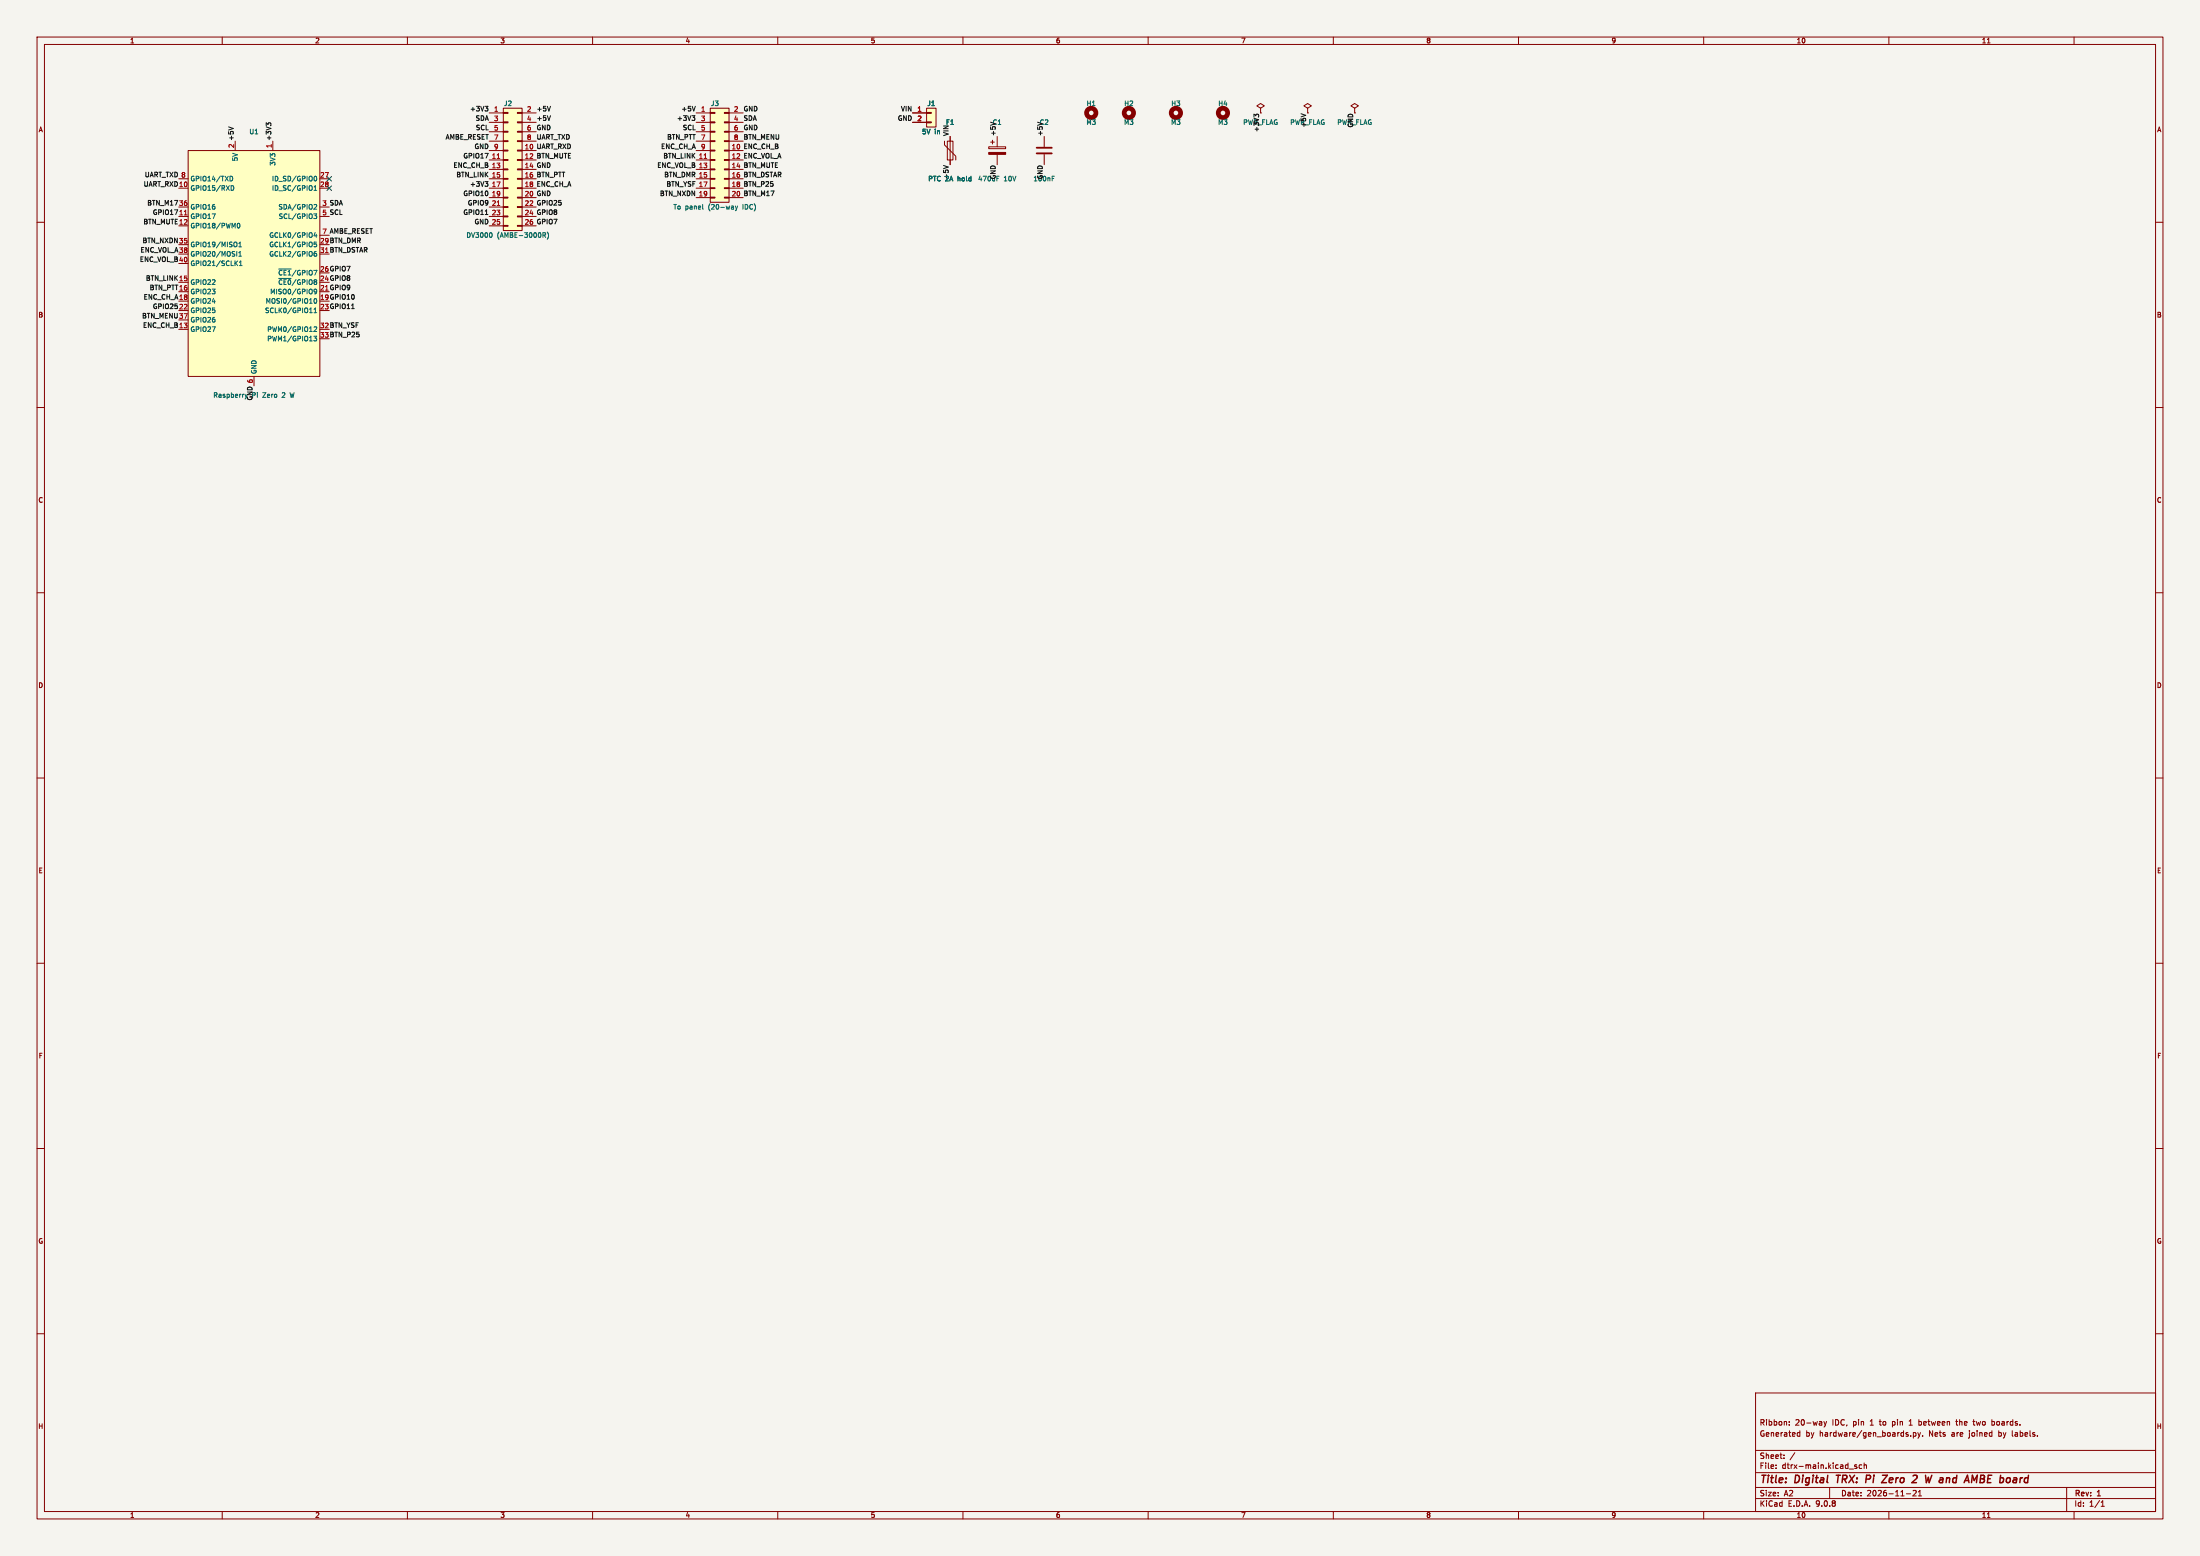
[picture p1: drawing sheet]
<svg xmlns="http://www.w3.org/2000/svg" width="594mm" height="420mm" viewBox="0 0 594 420" stroke-linecap="round" stroke-linejoin="round" font-family="sans-serif">
<path d="M0 0h594v420h-594z" fill="#f5f4ef" stroke="#f5f4ef" stroke-width=".27"/>
<g fill="none" stroke="#840000" stroke-width=".27">
<path d="M10 10h574v400h-574zM12 12h570v396h-570zM60 10v2M110 10v2M160 10v2M210 10v2M260 10v2M310 10v2M360 10v2M410 10v2M460 10v2M510 10v2"/>
<path d="M536.6 11.6h.7M560 10v2M365.8 29.2l1-.6-1-.7-1.1 .7 1.1 .6v1.3M10 60h2M582 60h2M10 110h2M582 110h2M10 160h2M582 160h2M10 210h2M582 210h2M10 260h2"/>
<path d="M582 260h2M10 310h2M582 310h2M10 360h2M474 376h108v32h-108zM582 360h2M474 397.5h108M474 391.5h108M479.5 396.2v.2M479.5 395.4v.2M481.7 393.5v.2M481.7 392.7v.2"/>
<path d="M483.1 384.5v.2M483.1 383.7v.2M484.6 392.1l-1.3 1.9M485.4 387.6h.6M485.4 386.7h.6M486 386.2v1.5M492.5 383.7l.3 1M492.8 384.7l-.3 .5M493.2 383.7l-.4 1M499.3 396.5h1.2M501.3 395.4h-.3l-.3 .2 .1 .2 .5 .1v.4h-.6M502.7 395.4h-.5l-.2 .3 .1 .6h.6"/>
<path d="M503.3 395.5l.6-.1 .1 1M503.3 394.9v1.5M515.5 384.7h.8M515.7 383.4l-.2 .2M515.9 387.5v.2M516.6 386.7h.4l.3 .3-.1 .6h-.6M516.6 386.7v1.5M517.8 386.7l.4 1M518.1 384.6l.4 .1M518.1 383.2v1.5M518.2 387.7l-.4 .5M518.5 386.7l-.3 1"/>
<path d="M518.5 383.7h-.4M519.1 387.5v.2M528 383.7h.6M528.2 383.2v1.3l.4 .2M532.7 383.7h.5M532.9 383.2v1.3l.3 .2M537.8 383.7h.4l.3 .3M538.5 384.4l-.3 .3-.4-.1M543.3 386.2l.1 1.4M60 408v2M110 408v2M160 408v2"/>
<path d="M210 408v2M260 408v2M310 408v2M360 408v2M410 408v2M460 408v2M474 404.5h108M474 401.5h108M494 401.5v3M510 408v2M514.7 403.2h1.2M516.5 402.4l.6-.1 .3 .4-.9 1.1h.9"/>
<path d="M518 403.8h.8M518 402.7l.4-.4v1.5M536.6 409.6h.7M558 401.5v6.5M560 408v2M567.3 406.6h.9M567.3 405.5l.4-.4v1.5"/>
</g>
<path d="M495.8 398.2h1.1M496.4 398.2l-.3 2M504 398.2h.7M504.8 399.1l-.9 .1M508.3 398.2h1.3l-1.6 2h1.4M534.7 399.1h.7M535.5 398.2h-.7l-.2 2h.8" fill="none" stroke="#840000" stroke-width=".4"/>
<path d="M191.8 29.2h5v25.4h-5z" fill="#ffffc2"/>
<g fill="none" stroke="#840000" stroke-width=".27">
<path d="M188 30.5h3.8M188 33h3.8M188 35.6h3.8M188 38.1h3.8M191.8 29.2h5v25.4h-5zM191.8 30.4h1.2v.2h-1.2zM191.8 32.9h1.2v.2h-1.2zM191.8 35.4h1.2v.3h-1.2zM191.8 38h1.2v.2h-1.2zM195.6 30.4h1.2v.2h-1.2zM195.6 32.9h1.2v.2h-1.2zM195.6 35.4h1.2v.3h-1.2z"/>
<path d="M195.6 38h1.2v.2h-1.2zM196.8 30.5h3.9M196.8 33h3.9M196.8 35.6h3.9M196.8 38.1h3.9M188 40.6h3.8M188 43.2h3.8M188 45.7h3.8M188 48.3h3.8M188 50.8h3.8M188 53.3h3.8M191.8 40.5h1.2v.3h-1.2z"/>
<path d="M191.8 43.1h1.2v.2h-1.2zM191.8 45.6h1.2v.2h-1.2zM191.8 48.1h1.2v.3h-1.2zM191.8 50.7h1.2v.2h-1.2zM191.8 53.2h1.2v.3h-1.2zM195.6 40.5h1.2v.3h-1.2zM195.6 43.1h1.2v.2h-1.2zM195.6 45.6h1.2v.2h-1.2zM195.6 48.1h1.2v.3h-1.2zM195.6 50.7h1.2v.2h-1.2zM195.6 53.2h1.2v.3h-1.2zM196.8 40.6h3.9"/>
<path d="M196.8 43.2h3.9M196.8 45.7h3.9M196.8 48.3h3.9M196.8 50.8h3.9M196.8 53.3h3.9"/>
</g>
<path d="M190.1 42.8h.7" fill="none" stroke="#a90000" stroke-width=".27"/>
<path d="M189.8 56.4l.1 .1M198.5 55.6l.3 .9M198.8 56.5l-.3 .4M199.1 55.6l-.3 .9" fill="none" stroke="#006464" stroke-width=".27"/>
<path d="M135.9 29.2h5.1v33h-5.1z" fill="#ffffc2"/>
<g fill="none" stroke="#840000" stroke-width=".27">
<path d="M132.1 30.5h3.8M132.1 33h3.8M132.1 35.6h3.8M132.1 38.1h3.8M135.9 29.2h5.1v33h-5.1zM135.9 30.4h1.3v.2h-1.3zM135.9 32.9h1.3v.2h-1.3zM135.9 35.4h1.3v.3h-1.3zM135.9 38h1.3v.2h-1.3zM139.7 30.4h1.3v.2h-1.3zM139.7 32.9h1.3v.2h-1.3zM139.7 35.4h1.3v.3h-1.3z"/>
<path d="M139.7 38h1.3v.2h-1.3zM141 30.5h3.8M141 33h3.8M141 35.6h3.8M141 38.1h3.8M255 38.1v1l3.1 3.1v1M255.8 38.1h1.5v5.1h-1.5zM256.5 36.8v7.7M132.1 40.6h3.8M132.1 43.2h3.8M132.1 45.7h3.8M132.1 48.3h3.8"/>
<path d="M132.1 50.8h3.8M132.1 53.3h3.8M132.1 55.9h3.8M132.1 58.4h3.8M135.9 40.5h1.3v.3h-1.3zM135.9 43.1h1.3v.2h-1.3zM135.9 45.6h1.3v.2h-1.3zM135.9 48.1h1.3v.3h-1.3zM135.9 50.7h1.3v.2h-1.3zM135.9 53.2h1.3v.3h-1.3zM135.9 55.8h1.3v.2h-1.3zM135.9 58.3h1.3v.2h-1.3z"/>
<path d="M139.7 40.5h1.3v.3h-1.3zM139.7 43.1h1.3v.2h-1.3zM139.7 45.6h1.3v.2h-1.3zM139.7 48.1h1.3v.3h-1.3zM139.7 50.7h1.3v.2h-1.3zM139.7 53.2h1.3v.3h-1.3zM139.7 55.8h1.3v.2h-1.3zM139.7 58.3h1.3v.2h-1.3zM141 40.6h3.8M141 43.2h3.8M141 45.7h3.8M141 48.3h3.8"/>
<path d="M141 50.8h3.8M141 53.3h3.8M141 55.9h3.8M141 58.4h3.8M132.1 61h3.8M135.9 60.8h1.3v.3h-1.3zM139.7 60.8h1.3v.3h-1.3zM141 61h3.8"/>
</g>
<path d="M134.2 42.8h.8M134.2 55.5h.8" fill="none" stroke="#a90000" stroke-width=".27"/>
<path d="M132.7 62.9v1.1M146.6 62.8h.5l.2 .3-.1 .3-.6 .1M146.9 63.5l.4 .6M147.7 62.6a1.46 1.46 0 0 1 0 2" fill="none" stroke="#006464" stroke-width=".27"/>
<path d="M250.2 29.2h2.5v5.1h-2.5z" fill="#ffffc2"/>
<path d="M246.4 30.5h3.8M246.4 33h3.8M250.2 29.2h2.5v5.1h-2.5zM250.2 30.4h1.3v.2h-1.3zM250.2 32.9h1.3v.2h-1.3zM267 39.6h4.5v.5h-4.5zM267.5 38.4h1M268 37.8v1.1M269.2 36.8v2.8M269.2 41.7v2.8" fill="none" stroke="#840000" stroke-width=".27"/>
<path d="M267 41.1h4.5v.6h-4.5z" fill="#840000" stroke="#840000" stroke-width=".27"/>
<path d="M269.1 48.2h.5M269.1 47.6h.7" fill="none" stroke="#006464" stroke-width=".27"/>
<path d="M50.8 40.6h35.6v61h-35.6z" fill="#ffffc2"/>
<g fill="none" stroke="#840000" stroke-width=".27">
<path d="M73.7 38.1v2.5M246.4 30.5h3.8M246.4 33h3.8M256.5 36.8v1.3M281.9 36.8v2.8M340.4 29.2l1-.6-1-.7-1.1 .7 1.1 .6v1.3M340.4 30.5h.1M353.1 29.2l1-.6-1-.7-1.1 .7 1.1 .6v1.3M353.1 30.5h.1M48.3 48.3h2.5M48.3 50.8h2.5M48.3 55.9h2.5"/>
<path d="M48.3 58.4h2.5M50.8 40.6h35.6v61h-35.6zM86.4 48.3h2.5M86.4 50.8h2.5M86.4 55.9h2.5M86.4 58.4h2.5M256.5 43.2v1.3M281.9 41.7v2.8M48.3 61h2.5M48.3 66h2.5M48.3 68.6h2.5M48.3 71.1h2.5"/>
<path d="M48.3 76.2h2.5M48.3 78.7h2.5M86.4 63.5h2.5M48.3 81.3h2.5M48.3 83.8h2.5M48.3 86.4h2.5M48.3 88.9h2.5M68.6 101.6v2.5"/>
</g>
<g fill="none" stroke="#006464" stroke-width=".27">
<path d="M62.1 47.6a.64 .64 0 0 1 .7 .6 .64 .64 0 0 1-.7 .6M62.4 50.1a.64 .64 0 0 1 .7 .6 .64 .64 0 0 1-.7 .7M84.7 57.7h.8l-.4 .5 .3 .1 .1 .5-.6 .2M84.8 51.4h.7M84.8 50.5l.3-.4v1.3M85 47.6h.1a.62 .62 0 0 1 .4 .6 .62 .62 0 0 1-.5 .6M85 55.2l.4 .1 .1 .3-.8 .9h.8M284.1 47.6h.6M284.1 48.2h.4M63.6 71l.6 .7M63.9 65.5v.9M64 60.8l.4-.5a.62 .62 0 0 1 .4 .6 .62 .62 0 0 1-.6 .6l-.2-.4"/>
<path d="M64.2 70.4l-.8 .8M64.5 65.7l.3-.4v1.3M64.5 68.3l.3-.4v1.3M64.5 66.6h.7M64.5 69.2h.7M64.7 71.7h.7M64.7 70.8l.3-.4v1.3M75.2 72.6h3.4M75.2 75.2h3.4M84.8 68.6l.2-.2 .5 .2-.2 .6-.5-.3M85.1 62.7l-.3 1h.8M85.4 63.2v.9"/>
<path d="M85.4 67.9l-.4 .1-.2 .4M85.4 65.3h-.6v.7l.6-.1v.6h-.6M85.5 78.6l-.2 .2h-.4l-.1-.6 .5-.2 .2 .3-.1 .7-.5 .3M83.6 84.4h.7M84.7 90.7h.8l-.4 .5 .3 .2v.5l-.6 .1M84.8 88.3l.5-.1 .2 .4-.8 .9h.8M84.8 83.5l.3-.4v1.3M84.8 84.4h.7M84.9 80.7l.2-.1a.62 .62 0 0 1 .4 .6 .62 .62 0 0 1-.5 .6l-.2-.4zM66.2 106.4l.3 .9M66.3 107.6l-.1 .1"/>
</g>
<path d="M49.8 58h.7" fill="none" stroke="#a90000" stroke-width=".27"/>
<path d="M279.9 39.9h4.1M279.9 41.4h4.1" fill="none" stroke="#840000" stroke-width=".51"/>
<g fill="none" stroke="#840000" stroke-width="1.3">
<circle cx="294.6" cy="30.5" r="1.27"/>
<circle cx="304.8" cy="30.5" r="1.27"/>
<circle cx="317.5" cy="30.5" r="1.27"/>
<circle cx="330.2" cy="30.5" r="1.27"/>
</g>
<g fill="none" stroke="#0f0f0f" stroke-width=".27">
<path d="M61.7 34.3l1.3 .4M72.4 33.6l-.5-.4v.7M72.4 33.4l.2-.2 .5 .2M131 28.7h.7l-.4 .5M131.5 29.2l.2 .2-.2 .6M148.6 31.2l-.4 1.3M148.6 28.7l-.4 1.3M186.8 31.2h.8l-.4 .5M187.4 31.7l.2 .3-.2 .5M187.7 28.7l-.4 1.3M339.1 31.2l-.5-.4v.8M339.1 31.1l.2-.3 .5 .3"/>
<path d="M351.3 30.7l1.2 .4M131 49h.7l-.4 .5M131 57.9h.7M131.5 49.5l.2 .2-.2 .6M254.8 44.7l1.2 .4M94.9 83.3h.8"/>
</g>
<path d="M88.3 47.7l1.2 1.2M88.3 50.2l1.2 1.2M89.5 47.7l-1.2 1.2M89.5 50.2l-1.2 1.2" fill="none" stroke="#000084" stroke-width=".27"/>
<g font-size="2.8" fill="#840000">
<text x="475" y="400.9">Title:</text>
<text x="484.7" y="400.9">Digital</text>
<text x="496.7" y="400.9">TRX:</text>
<text x="505.4" y="400.9">Pi</text>
<text x="510.7" y="400.9">Zero</text>
<text x="519.7" y="400.9">2</text>
<text x="523.9" y="400.9">W and</text>
<text x="536.3" y="400.9">AMBE board</text>
</g>
<g font-size="2.1" fill="#840000">
<text x="475" y="388">Generated</text>
<text x="475" y="385">Ribbon:</text>
<text x="484.7" y="385">20-way</text>
<text x="487.5" y="388">by</text>
<text x="491.3" y="388">hardware/gen_boards.py.</text>
<text x="494.7" y="385">IDC,</text>
<text x="500.5" y="385">pin</text>
<text x="505.2" y="385">1</text>
<text x="507.9" y="385">to</text>
<text x="511.4" y="385">pin</text>
<text x="516.2" y="385">1</text>
<text x="518.9" y="385">between</text>
<text x="521" y="388">Nets</text>
<text x="527.2" y="388">are</text>
<text x="529.2" y="385">the</text>
<text x="532.1" y="388">joined</text>
<text x="534" y="385">two</text>
<text x="539.1" y="385">boards.</text>
<text x="540.2" y="388">by</text>
<text x="544" y="388">labels.</text>
<text x="475" y="394">Sheet:</text>
<text x="475" y="396.7">File:</text>
<text x="481.1" y="396.7">dtrx-main.kicad_sch</text>
<text x="475" y="406.9">KiCad</text>
<text x="475" y="404.1">Size:</text>
<text x="481.7" y="404.1">A2</text>
<text x="482.7" y="406.9">E.D.A.</text>
<text x="490.3" y="406.9">9.0.8</text>
<text x="497" y="404.1">Date:</text>
<text x="504" y="404.1">2026-11-21</text>
<text x="560" y="404.3">Rev:</text>
<text x="560" y="406.9">Id:</text>
<text x="564.1" y="406.9">1/1</text>
<text x="566.4" y="404.3">1</text>
</g>
<g font-size="1.8" fill="#840000">
<text x="35" y="11.9">1</text>
<text x="85" y="11.9">2</text>
<text x="135" y="11.9">3</text>
<text x="185" y="11.9">4</text>
<text x="235" y="11.9">5</text>
<text x="285" y="11.9">6</text>
<text x="335" y="11.9">7</text>
<text x="385" y="11.9">8</text>
<text x="435" y="11.9">9</text>
<text x="485" y="11.9">10</text>
<text x="535" y="11.9">11</text>
<text x="10.3" y="35.9">A</text>
<text x="582.3" y="35.9">A</text>
<text x="10.3" y="85.9">B</text>
<text x="582.3" y="85.9">B</text>
<text x="10.3" y="135.9">C</text>
<text x="582.3" y="135.9">C</text>
<text x="10.3" y="185.9">D</text>
<text x="582.3" y="185.9">D</text>
<text x="10.3" y="235.9">E</text>
<text x="582.3" y="235.9">E</text>
<text x="10.3" y="285.9">F</text>
<text x="582.3" y="285.9">F</text>
<text x="10.3" y="335.9">G</text>
<text x="582.3" y="335.9">G</text>
<text x="10.2" y="385.9">H</text>
<text x="582.2" y="385.9">H</text>
<text x="35" y="409.9">1</text>
<text x="85" y="409.9">2</text>
<text x="135" y="409.9">3</text>
<text x="185" y="409.9">4</text>
<text x="235" y="409.9">5</text>
<text x="285" y="409.9">6</text>
<text x="335" y="409.9">7</text>
<text x="385" y="409.9">8</text>
<text x="435" y="409.9">9</text>
<text x="485" y="409.9">10</text>
<text x="535" y="409.9">11</text>
</g>
<g font-size="1.8" fill="#006464">
<text x="136" y="28.8">J2</text>
<text x="191.8" y="28.8">J3</text>
<text x="250.3" y="28.8">J1</text>
<text x="293.3" y="28.8">H1</text>
<text x="303.4" y="28.8">H2</text>
<text x="316.1" y="28.8">H3</text>
<text x="328.8" y="28.8">H4</text>
<text x="255.3" y="33.9">F1</text>
<text x="293.2" y="33.9">M3</text>
<text x="303.4" y="33.9">M3</text>
<text x="316.1" y="33.9">M3</text>
<text x="328.8" y="33.9">M3</text>
<text x="335.5" y="33.9">PWR_FLAG</text>
<text x="348.2" y="33.9">PWR_FLAG</text>
<text x="360.9" y="33.9">PWR_FLAG</text>
<text x="67.2" y="36.4">U1</text>
<text x="248.8" y="36.4">5V</text>
<text x="252.3" y="36.4">in</text>
<text x="64.4" y="43.6" transform="rotate(-90 64.4 43.6)">5V</text>
<text x="74.5" y="44.9" transform="rotate(-90 74.5 44.9)">3V3</text>
<text x="51.3" y="49.1">GPIO14/TXD</text>
<text x="51.3" y="51.7">GPIO15/RXD</text>
<text x="73.3" y="49.1">ID_SD/GPIO0</text>
<text x="73.3" y="51.7">ID_SC/GPIO1</text>
<text x="250.5" y="49.1">PTC 2A</text>
<text x="256.2" y="48.5" transform="rotate(-90 256.2 48.5)">+5V</text>
<text x="258.7" y="49.1">hold</text>
<text x="264" y="49.1">470uF</text>
<text x="271" y="49.1">10V</text>
<text x="278.9" y="49.1">100nF</text>
<text x="51.3" y="56.7">GPIO16</text>
<text x="51.3" y="59.3">GPIO17</text>
<text x="75.1" y="56.7">SDA/GPIO2</text>
<text x="75.1" y="59.3">SCL/GPIO3</text>
<text x="181.7" y="56.7">To panel</text>
<text x="191.3" y="56.7">(20-way</text>
<text x="200.8" y="56.7">IDC)</text>
<text x="51.3" y="61.8">GPIO18/PWM0</text>
<text x="72.6" y="64.4">GCLK0/GPIO4</text>
<text x="125.8" y="64.4">DV3000</text>
<text x="134.2" y="64.4">(AMBE-3000R)</text>
<text x="51.3" y="66.9">GPIO19/MISO1</text>
<text x="51.3" y="69.4">GPIO20/MOSI1</text>
<text x="51.3" y="72">GPIO21/SCLK1</text>
<text x="72.6" y="66.9">GCLK1/GPIO5</text>
<text x="72.6" y="69.4">GCLK2/GPIO6</text>
<text x="51.3" y="77.1">GPIO22</text>
<text x="75" y="74.5">~{CE1}/GPIO7</text>
<text x="75" y="77.1">~{CE0}/GPIO8</text>
<text x="51.3" y="79.6">GPIO23</text>
<text x="51.3" y="82.1">GPIO24</text>
<text x="71.6" y="82.1">MOSI0/GPIO10</text>
<text x="72.8" y="79.6">MISO0/GPIO9</text>
<text x="51.3" y="84.7">GPIO25</text>
<text x="51.3" y="87.2">GPIO26</text>
<text x="51.3" y="89.8">GPIO27</text>
<text x="71.4" y="84.7">SCLK0/GPIO11</text>
<text x="72" y="89.8">PWM0/GPIO12</text>
<text x="72" y="92.3">PWM1/GPIO13</text>
<text x="69.4" y="101.1" transform="rotate(-90 69.4 101.1)">GND</text>
<text x="57.5" y="107.5">Raspberry</text>
<text x="71.1" y="107.5">Zero</text>
<text x="76.5" y="107.5">2</text>
<text x="78.8" y="107.5">W</text>
</g>
<g font-size="1.8" fill="#0f0f0f">
<text x="126.8" y="30.1">+3V3</text>
<text x="128.3" y="32.7">SDA</text>
<text x="128.4" y="35.2">SCL</text>
<text x="144.8" y="35.2">GND</text>
<text x="144.8" y="32.7">+5V</text>
<text x="144.8" y="30.1">+5V</text>
<text x="182.7" y="32.7">+3V3</text>
<text x="183.9" y="30.1">+5V</text>
<text x="184.2" y="35.2">SCL</text>
<text x="200.7" y="30.1">GND</text>
<text x="200.7" y="32.7">SDA</text>
<text x="200.7" y="35.2">GND</text>
<text x="242.3" y="32.7">GND</text>
<text x="243.2" y="30.1">VIN</text>
<text x="267.9" y="33.9">C1</text>
<text x="280.6" y="33.9">C2</text>
<text x="340" y="35.8" transform="rotate(-90 340 35.8)">+3V3</text>
<text x="352.7" y="34.6" transform="rotate(-90 352.7 34.6)">+5V</text>
<text x="365.4" y="34.6" transform="rotate(-90 365.4 34.6)">GND</text>
<text x="63.2" y="40.1" transform="rotate(-90 63.2 40.1)">2 +5V</text>
<text x="73.4" y="40.1" transform="rotate(-90 73.4 40.1)">1 +3V3</text>
<text x="120.2" y="37.8">AMBE_RESET 7</text>
<text x="128" y="40.3">GND</text>
<text x="144.8" y="40.3">UART_RXD</text>
<text x="144.8" y="37.8">UART_TXD</text>
<text x="178.4" y="40.3">ENC_CH_A</text>
<text x="180" y="37.8">BTN_PTT</text>
<text x="200.7" y="40.3">ENC_CH_B</text>
<text x="200.7" y="37.8">BTN_MENU</text>
<text x="256.2" y="36.8" transform="rotate(-90 256.2 36.8)">VIN</text>
<text x="268.9" y="36.8" transform="rotate(-90 268.9 36.8)">+5V</text>
<text x="281.6" y="36.8" transform="rotate(-90 281.6 36.8)">+5V</text>
<text x="39" y="47.9">UART_TXD 8</text>
<text x="122.3" y="45.4">ENC_CH_B 13</text>
<text x="123.1" y="47.9">BTN_LINK 15</text>
<text x="125" y="42.8">GPIO17</text>
<text x="144.8" y="47.9">BTN_PTT</text>
<text x="144.8" y="42.8">BTN_MUTE</text>
<text x="144.8" y="45.4">GND</text>
<text x="177.4" y="45.4">ENC_VOL_B 13</text>
<text x="179" y="42.8">BTN_LINK 11</text>
<text x="179.2" y="47.9">BTN_DMR 15</text>
<text x="200.7" y="47.9">BTN_DSTAR</text>
<text x="200.7" y="45.4">BTN_MUTE</text>
<text x="200.7" y="42.8">ENC_VOL_A</text>
<text x="38.7" y="50.5">UART_RXD10</text>
<text x="125" y="53">GPIO10</text>
<text x="126.8" y="50.5">+3V3</text>
<text x="144.8" y="50.5">ENC_CH_A</text>
<text x="144.8" y="53">GND</text>
<text x="178.1" y="53">BTN_NXDN 19</text>
<text x="179.8" y="50.5">BTN_YSF 17</text>
<text x="200.7" y="53">BTN_M17</text>
<text x="200.7" y="50.5">BTN_P25</text>
<text x="268.9" y="48.5" transform="rotate(-90 268.9 48.5)">GND</text>
<text x="281.6" y="48.5" transform="rotate(-90 281.6 48.5)">GND</text>
<text x="39.7" y="55.5">BTN_M17</text>
<text x="41.2" y="58.1">GPIO17</text>
<text x="86.9" y="55.6">3 SDA</text>
<text x="86.9" y="58.2">5 SCL</text>
<text x="125" y="58.1">GPIO11</text>
<text x="126.2" y="55.5">GPIO9</text>
<text x="144.8" y="58.1">GPIO8</text>
<text x="144.8" y="55.5">GPIO25</text>
<text x="38.4" y="65.7">BTN_NXDN 35</text>
<text x="38.6" y="60.6">BTN_MUTE12</text>
<text x="86.3" y="65.8">29 BTN_DMR</text>
<text x="86.9" y="63.2">7 AMBE_RESET</text>
<text x="128" y="60.6">GND 25</text>
<text x="144.8" y="60.6">GPIO7</text>
<text x="37.7" y="70.8">ENC_VOL_B40</text>
<text x="37.8" y="68.2">ENC_VOL_A38</text>
<text x="86.3" y="68.3">31 BTN_DSTAR</text>
<text x="39.3" y="75.9">BTN_LINK 15</text>
<text x="86.3" y="73.4">26 GPIO7</text>
<text x="86.3" y="75.9">24 GPIO8</text>
<text x="38.7" y="80.9">ENC_CH_A18</text>
<text x="40.3" y="78.4">BTN_PTT16</text>
<text x="41.2" y="83.5">GPIO25</text>
<text x="48.2" y="83.6">22</text>
<text x="86.3" y="78.5">21 GPIO9</text>
<text x="86.3" y="81">19 GPIO10</text>
<text x="86.3" y="83.6">23 GPIO11</text>
<text x="38.3" y="86">BTN_MENU37</text>
<text x="38.5" y="88.6">ENC_CH_B13</text>
<text x="86.3" y="88.6">32 BTN_YSF</text>
<text x="86.3" y="91.2">33 BTN_P25</text>
<text x="68" y="107.5">Pi</text>
<text x="68.2" y="108.2" transform="rotate(-90 68.2 108.2)">GND 6</text>
</g>
<g font-size="1.8" fill="#a90000">
<text x="133.3" y="30.2">1</text>
<text x="133.3" y="32.8">3</text>
<text x="133.3" y="35.3">5</text>
<text x="142.2" y="30.2">2</text>
<text x="142.2" y="32.8">4</text>
<text x="142.2" y="35.3">6</text>
<text x="189.2" y="30.2">1</text>
<text x="189.2" y="32.8">3</text>
<text x="189.2" y="35.3">5</text>
<text x="198" y="30.2">2</text>
<text x="198" y="32.8">4</text>
<text x="198" y="35.3">6</text>
<text x="247.6" y="30.2">1</text>
<text x="247.6" y="32.8">2</text>
<text x="133.3" y="40.4">9</text>
<text x="141.6" y="40.4">10</text>
<text x="142.2" y="37.8">8</text>
<text x="189.2" y="37.8">7</text>
<text x="189.2" y="40.4">9</text>
<text x="197.4" y="40.4">10</text>
<text x="198" y="37.8">8</text>
<text x="132.7" y="42.9">11</text>
<text x="141.6" y="42.9">12</text>
<text x="141.6" y="45.5">14</text>
<text x="197.4" y="42.9">12</text>
<text x="197.4" y="45.5">14</text>
<text x="86.3" y="48">27</text>
<text x="86.3" y="50.5">28</text>
<text x="132.7" y="50.5">17</text>
<text x="132.7" y="53.1">19</text>
<text x="141.6" y="48">16</text>
<text x="141.6" y="50.5">18</text>
<text x="141.6" y="53.1">20</text>
<text x="197.4" y="48">16</text>
<text x="197.4" y="50.5">18</text>
<text x="197.4" y="53.1">20</text>
<text x="48.2" y="55.6">36</text>
<text x="48.2" y="58.2">11</text>
<text x="132.7" y="55.6">21</text>
<text x="132.7" y="58.2">23</text>
<text x="141.6" y="55.6">22</text>
<text x="141.6" y="58.2">24</text>
<text x="141.6" y="60.7">26</text>
</g>
</svg>
